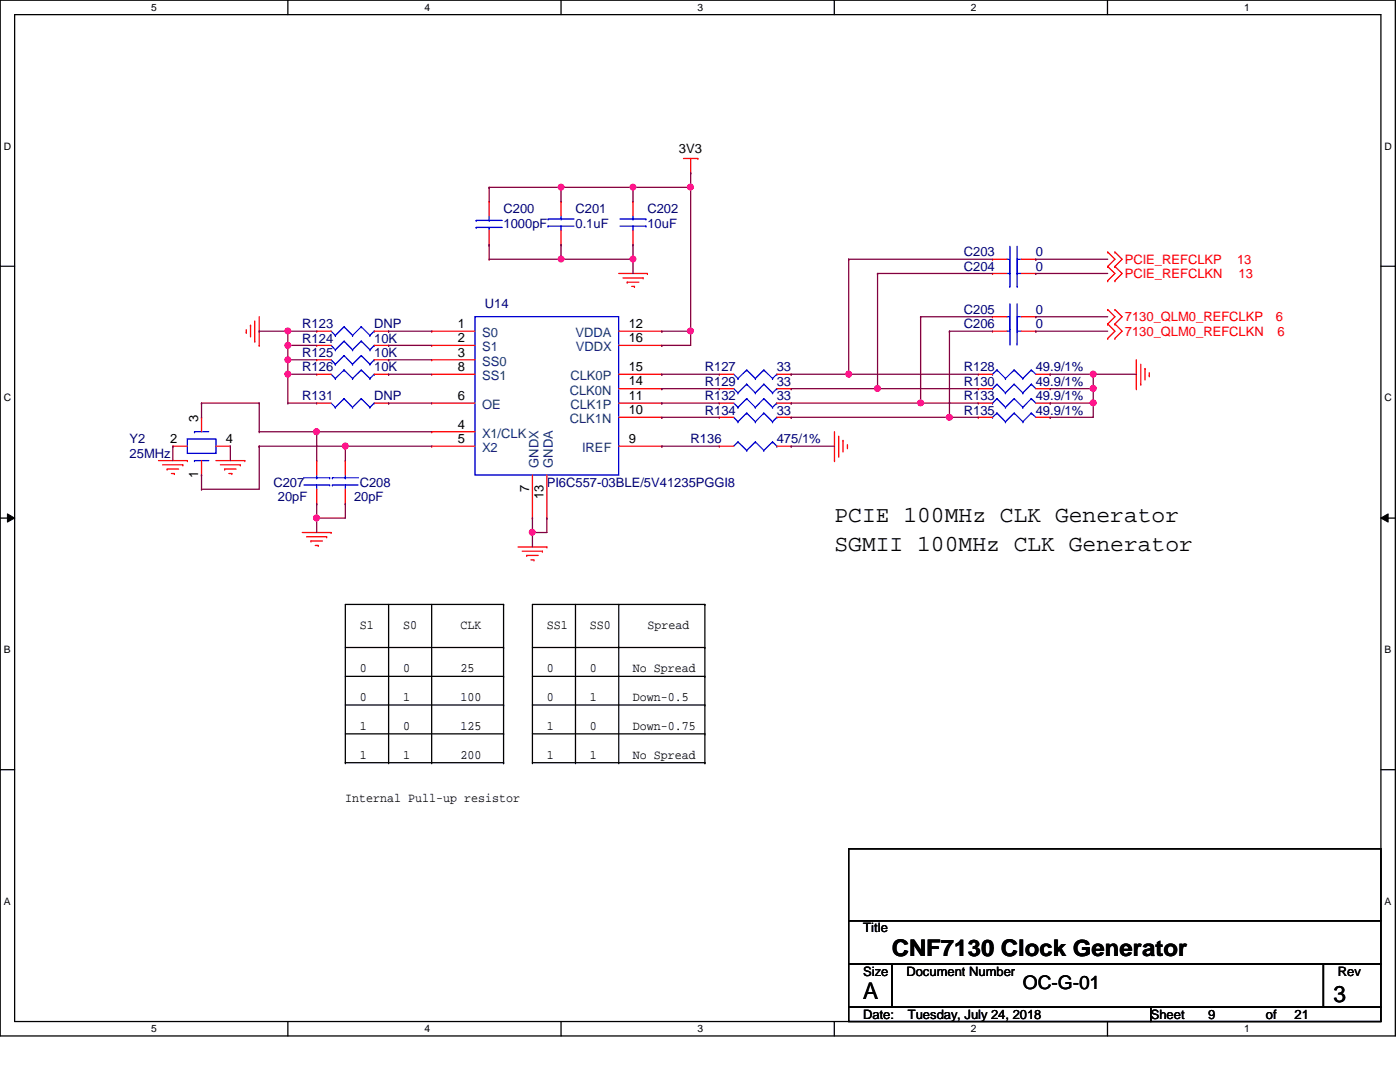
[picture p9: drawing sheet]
<svg xmlns="http://www.w3.org/2000/svg" width="279mm" height="216mm" viewBox="0 0 279 216" stroke-linecap="round" stroke-linejoin="round" font-family="sans-serif">
<path d="M0 0h278.5v206.7h-278.5zM2.9 2.9h272.7v200.9h-272.7z" fill="none" stroke="#000" stroke-width=".25"/>
<g fill="#fff">
<path d="M30.2 .3h1.1v2.3h-1.1z"/>
<path d="M30.2 204.1h1.1v2.3h-1.1z"/>
</g>
<path d="M57.4 0v2.9M57.4 203.8v2.9" fill="none" stroke="#000" stroke-width=".25"/>
<g fill="#fff">
<path d="M84.7 .3h1.1v2.3h-1.1z"/>
<path d="M84.7 204.1h1.1v2.3h-1.1z"/>
</g>
<path d="M112 0v2.9M112 203.8v2.9" fill="none" stroke="#000" stroke-width=".25"/>
<g fill="#fff">
<path d="M139.2 .3h1.1v2.3h-1.1z"/>
<path d="M139.2 204.1h1.1v2.3h-1.1z"/>
</g>
<path d="M166.5 0v2.9M166.5 203.8v2.9" fill="none" stroke="#000" stroke-width=".25"/>
<g fill="#fff">
<path d="M193.8 .3h1.1v2.3h-1.1z"/>
<path d="M193.8 204.1h1.1v2.3h-1.1z"/>
</g>
<path d="M221 0v2.9M221 203.8v2.9" fill="none" stroke="#000" stroke-width=".25"/>
<g fill="#fff">
<path d="M248.3 .3h1.1v2.3h-1.1z"/>
<path d="M248.3 204.1h1.1v2.3h-1.1z"/>
<path d="M.8 28h1.4v2.3h-1.4z"/>
<path d="M276.3 28h1.4v2.3h-1.4z"/>
<path d="M.8 78.2h1.4v2.3h-1.4z"/>
<path d="M276.3 78.2h1.4v2.3h-1.4z"/>
</g>
<path d="M0 53.1h2.9M275.6 53.1h2.9" fill="none" stroke="#000" stroke-width=".25"/>
<g fill="#fff">
<path d="M.8 128.5h1.3v2.2h-1.3z"/>
<path d="M276.3 128.5h1.3v2.2h-1.3z"/>
</g>
<path d="M0 103.4h2.9M275.6 103.4h2.9" fill="none" stroke="#000" stroke-width=".25"/>
<path d="M1.5 102.5l1.4 .9-1.4 .8zM275.6 103.4l1.4-.9v1.7z" fill="#000"/>
<path d="M1.5 102.5l1.4 .9-1.4 .8zM275.6 103.4l1.4-.9v1.7z" fill="none" stroke="#000" stroke-width=".2"/>
<g fill="#fff">
<path d="M.8 178.7h1.3v2.2h-1.3z"/>
<path d="M276.3 178.7h1.3v2.2h-1.3z"/>
</g>
<g fill="none" stroke="#000" stroke-width=".25">
<path d="M68.9 129.2h31.6M68.9 135h31.6M77.6 120.6v31.6M86.1 120.6v31.6M100.5 120.6h.1M100.5 129.2h.1M100.5 135h.1M100.5 120.6h-31.6v31.6M100.5 120.6v31.6M106.3 129.2h34.4M106.3 135h34.4M114.9 120.6v31.6"/>
<path d="M123.5 120.6v31.6M140.7 120.6h.1M140.7 129.2h.1M140.7 135h.1M140.7 120.6h-34.4v31.6M140.7 120.6v31.6M0 153.6h2.9M68.9 152.2h.1M68.9 140.7h31.6M68.9 146.4h31.6M68.9 152.2h31.6M77.6 152.2h.1"/>
<path d="M86.1 152.2h.1M100.5 140.7h.1M100.5 146.4h.1M100.5 152.2h.1M106.3 152.2h.1M106.3 140.7h34.4M106.3 146.4h34.4M106.3 152.2h34.4M114.9 152.2h.1M123.5 152.2h.1M140.7 140.7h.1M140.7 146.4h.1"/>
<path d="M140.7 152.2h.1M275.6 153.6h2.9M169.4 169.4h106.2v14.3h-106.2zM169.4 183.7h106.2v8.7h-106.2zM169.4 192.4h8.6v8.6h-8.6zM178 192.4h86.1v8.6h-86.1zM264.1 192.4h11.5v8.6h-11.5zM169.4 201h60.3v2.8h-60.3zM229.7 201h45.9v2.8h-45.9z"/>
</g>
<g fill="none" stroke="#f00" stroke-width=".25">
<path d="M136.4 31.6h2.9M137.8 34.5h.1M137.8 31.6v2.9M139.3 31.6h.1M97.6 48.9h.1M97.6 40.2h.1M97.6 40.2v2.9M97.6 46v2.9M112 40.2h.1M112 48.9h.1M112 40.2v2.9M112 46v2.9"/>
<path d="M123.5 54.6h5.7M124.3 55.5h4.1M125.2 56.3h.1M125.2 56.3h2.3M126.1 57.1h.5M126.3 40.2h.1M126.3 48.9h.1M126.3 40.2v2.9M126.3 46v2.9M126.6 57.1h.1M128.4 55.5h.1M129.2 54.6h.1"/>
<path d="M198.1 54.6h.1M198.1 51.7h.1M198.1 54.6h2.9M198.1 51.7h2.9M203.8 54.6h2.9M203.8 51.7h2.9M206.7 54.6h.1M206.7 51.7h.1M221.1 53.2h.1M221.1 50.3h.1M221.1 56h.1M221.1 50.3l1.4 1.4-1.4 1.5"/>
<path d="M221.1 53.2l1.4 1.4-1.4 1.4M222.5 53.2h.1M222.5 50.3h.1M222.5 56h.1M222.5 50.3l1.4 1.4-1.4 1.5M222.5 53.2l1.4 1.4-1.4 1.4M49.1 66.3h.1M49.1 65.8v.5M50 64.9h.1M50 64.9v2.3M50.8 68.1h.1M50.8 64.1v4"/>
<path d="M51.7 68.9h.1M51.7 63.2v5.7M63.2 66.1h.1M63.2 68.9h.1M63.2 71.8h.1M63.2 74.7h.1M63.2 66.1h2.9M63.2 71.8h2.9M63.2 74.7h2.9M63.2 68.9h2.9M74.7 66.1h2.9M74.7 71.8h2.9"/>
<path d="M74.7 74.7h2.9M74.7 68.9h2.9M77.6 66.1h.1M77.6 68.9h.1M77.6 71.8h.1M77.6 74.7h.1M86.1 71.8h.1M86.1 74.7h.1M86.1 66.1h.1M86.1 68.9h.1M86.1 66.1h8.7M86.1 71.8h8.7"/>
<path d="M86.1 74.7h8.7M86.1 68.9h8.7M123.5 66.1h8.6M123.5 74.7h8.6M123.5 77.6h8.6M123.5 68.9h8.6M132.1 66.1h.1M132.1 77.6h.1M132.1 74.7h.1M132.1 68.9h.1M143.6 77.6h.1M143.6 74.7h.1"/>
<path d="M143.6 74.7h2.8M143.6 77.6h2.8M155 74.7h2.9M155 77.6h2.9M157.9 77.6h.1M157.9 74.7h.1M195.2 74.7h.1M195.2 77.6h.1M195.2 74.7h2.9M195.2 77.6h2.9M198.1 63.2h.1M198.1 66.1h.1"/>
<path d="M198.1 66.1h2.9M198.1 63.2h2.9M203.8 66.1h2.9M203.8 63.2h2.9M206.7 63.2h.1M206.7 66.1h.1M206.7 74.7h2.9M206.7 77.6h2.9M209.6 74.7h.1M209.6 77.6h.1M221.1 64.6h.1M221.1 61.8h.1"/>
<path d="M221.1 67.5h.1M221.1 61.8l1.4 1.4-1.4 1.4M221.1 64.6l1.4 1.5-1.4 1.4M222.5 64.6h.1M222.5 61.8h.1M222.5 67.5h.1M222.5 61.8l1.4 1.4-1.4 1.4M222.5 64.6l1.4 1.5-1.4 1.4M226.8 77.6h.1M226.8 71.8v5.8M227.7 76.7h.1M227.7 72.7v4"/>
<path d="M228.5 73.5h.1M228.5 73.5v2.3M229.4 75h.1M229.4 74.4v.6M31.6 91.9h5.8M32.5 92.8h4M33.4 93.6h.1M33.4 93.6h2.2M34.2 94.5h.6M34.5 89h.1M34.5 89h2.9M34.8 94.5h.1"/>
<path d="M36.5 92.8h.1M37.4 91.9h.1M40.2 94.8h.1M40.2 83.3h.1M40.2 83.3v2.8M40.2 91.9v2.9M43.1 91.9h5.8M43.1 89h2.9M44 92.8h4M44.8 93.6h.1M44.8 93.6h2.3M45.7 94.5h.6"/>
<path d="M46 89h.1M46.3 94.5h.1M48 92.8h.1M48.9 91.9h.1M63.2 91.9h.1M63.2 80.4h.1M63.2 80.4h2.9M63.2 91.9v2.9M63.2 97.6v2.9M68.9 91.9h.1M68.9 91.9v2.9M68.9 97.6v2.9"/>
<path d="M74.7 80.4h2.9M77.6 80.4h.1M86.1 86.1h.1M86.1 89h.1M86.1 80.4h.1M86.1 86.1h8.7M86.1 89h8.7M86.1 80.4h8.7M106.3 94.8v8.6M109.1 94.8v8.6M123.5 83.3h8.6M123.5 89h8.6"/>
<path d="M123.5 80.4h8.6M132.1 89h.1M132.1 80.4h.1M132.1 83.3h.1M143.6 89h.1M143.6 83.3h.1M143.6 80.4h.1M143.6 83.3h2.8M143.6 89h2.8M143.6 80.4h2.8M155 83.3h2.9M155 89h2.9"/>
<path d="M155 80.4h2.9M157.9 89h.1M157.9 83.3h.1M157.9 80.4h.1M166.5 91.9h.1M166.5 86.1v5.8M167.4 91h.1M167.4 87v4M168.2 87.9h.1M168.2 87.9v2.3M169.1 89.3h.1M169.1 88.7v.6"/>
<path d="M195.2 83.3h.1M195.2 80.4h.1M195.2 83.3h2.9M195.2 80.4h2.9M206.7 83.3h2.9M206.7 80.4h2.9M209.6 83.3h.1M209.6 80.4h.1M60.3 106.3h5.8M61.2 107.1h4M62.1 107.9h.1M62.1 107.9h2.2"/>
<path d="M62.9 108.8h.6M63.2 100.5h.1M63.5 108.8h.1M65.2 107.1h.1M66.1 106.3h.1M68.9 100.5h.1M103.4 109.1h5.7M104.2 110h4M105.1 110.8h.1M105.1 110.8h2.3M106 111.7h.6M106.3 103.4h.1"/>
<path d="M106.6 111.7h.1M108.2 110h.1M109.1 109.1h.1M109.1 103.4h.1"/>
</g>
<g fill="none" stroke="#00f" stroke-width=".25">
<path d="M95 44h.1M95 45.4h.1M95 44h5.2M95 45.4h5.2M97.6 45.4h.1M97.6 44h.1M97.6 43.1v.9M97.6 45.4v.6M109.4 45.1h.1M109.4 43.7h.1M109.4 45.1h5.2M109.4 43.7h5.2"/>
<path d="M112 43.7h.1M112 45.1h.1M112 43.1v.6M112 45.1v.9M123.7 45.1h5.2M123.7 43.7h5.2M126.3 43.7h.1M126.3 45.1h.1M126.3 43.1v.6M126.3 45.1v.9M128.9 45.1h.1M128.9 43.7h.1"/>
<path d="M201 54.6h.5M201 51.7h.5M201.5 54.6h.1M201.5 57.1h.1M201.5 51.7h.1M201.5 54.3h.1M201.5 49.1v8M203 57.1h.1M203 54.6h.1M203 54.3h.1M203 51.7h.1M203 54.6h.8"/>
<path d="M203 49.1v8M203 51.7h.8M66.1 66.1l.8 .8M66.1 68.9l.8 .9M66.1 71.8l.8 .9M66.1 74.7l.8 .8M66.9 66.9h.1M66.9 69.8h.1M66.9 72.7h.1M66.9 75.5h.1M68.7 65.2h.1M68.7 79.5h.1"/>
<path d="M68.7 68.1h.1M68.7 71h.1M68.7 73.8h.1M68.7 65.2l-1.8 1.7M68.7 65.2l1.7 1.7M68.7 79.5l-1.8 1.8M68.7 79.5l1.7 1.8M68.7 68.1l-1.8 1.7M68.7 68.1l1.7 1.7M68.7 71l-1.8 1.7M68.7 71l1.7 1.7M68.7 73.8l-1.8 1.7"/>
<path d="M68.7 73.8l1.7 1.7M70.4 66.9h.1M70.4 69.8h.1M70.4 72.7h.1M70.4 75.5h.1M72.1 65.2h.1M72.1 79.5h.1M72.1 68.1h.1M72.1 71h.1M72.1 73.8h.1M72.1 65.2l-1.7 1.7M72.1 65.2l1.7 1.7"/>
<path d="M72.1 79.5l-1.7 1.8M72.1 79.5l1.7 1.8M72.1 68.1l-1.7 1.7M72.1 68.1l1.7 1.7M72.1 71l-1.7 1.7M72.1 71l1.7 1.7M72.1 73.8l-1.7 1.7M72.1 73.8l1.7 1.7M73.8 66.9h.1M73.8 69.8h.1M73.8 72.7h.1M73.8 75.5h.1"/>
<path d="M74.7 66.1h.1M74.7 68.9h.1M74.7 71.8h.1M74.7 74.7h.1M74.7 66.1l-.9 .8M74.7 68.9l-.9 .9M74.7 71.8l-.9 .9M74.7 74.7l-.9 .8M94.8 63.2h28.7v31.6h-28.7zM146.4 77.6l.9 .8M146.4 74.7l.9 .8M147.3 78.4h.1"/>
<path d="M147.3 75.5h.1M149 79.5h.1M149 76.7h.1M149 73.8h.1M149 79.5l-1.7 1.8M149 79.5l1.7 1.8M149 76.7l-1.7 1.7M149 76.7l1.7 1.7M149 73.8l-1.7 1.7M149 73.8l1.7 1.7M150.7 78.4h.1M150.7 75.5h.1"/>
<path d="M152.4 79.5h.1M152.4 76.7h.1M152.4 73.8h.1M152.4 79.5l-1.7 1.8M152.4 79.5l1.8 1.8M152.4 76.7l-1.7 1.7M152.4 76.7l1.8 1.7M152.4 73.8l-1.7 1.7M152.4 73.8l1.8 1.7M154.2 78.4h.1M154.2 75.5h.1M155 77.6h.1"/>
<path d="M155 74.7h.1M155 77.6l-.8 .8M155 74.7l-.8 .8M198.1 74.7h.1M198.1 77.6h.1M199 79.5h.1M199 73.8h.1M199 76.7h.1M199 79.5l1.7 1.8M199 79.5l-.9 .9M199 73.8l1.7 1.7M199 73.8l-.9 .9"/>
<path d="M199 76.7l1.7 1.7M199 76.7l-.9 .9M200.7 75.5h.1M200.7 78.4h.1M201 63.2h.5M201 66.1h.5M201.5 63.2h.1M201.5 65.8h.1M201.5 66.1h.1M201.5 68.7h.1M201.5 60.6v8.1M202.4 79.5h.1"/>
<path d="M202.4 73.8h.1M202.4 76.7h.1M202.4 79.5l1.7 1.8M202.4 79.5l-1.7 1.8M202.4 73.8l1.7 1.7M202.4 73.8l-1.7 1.7M202.4 76.7l1.7 1.7M202.4 76.7l-1.7 1.7M203 65.8h.1M203 63.2h.1M203 68.7h.1M203 66.1h.1"/>
<path d="M203 60.6v8.1M203 63.2h.8M203 66.1h.8M204.1 75.5h.1M204.1 78.4h.1M205.8 79.5h.1M205.8 73.8h.1M205.8 76.7h.1M205.8 79.5l.9 .9M205.8 79.5l-1.7 1.8M205.8 73.8l.9 .9M205.8 73.8l-1.7 1.7"/>
<path d="M205.8 76.7l.9 .9M205.8 76.7l-1.7 1.7M37.4 87.6h5.7v2.9h-5.7zM38.8 86.1h.1M38.8 91.9h.1M38.8 86.1h2.9M38.8 91.9h2.9M60.6 96.8h5.2M60.6 95.3h5.2M63.2 95.3h.1M63.2 96.8h.1M63.2 94.8v.5"/>
<path d="M63.2 96.8v.8M65.8 96.8h.1M65.8 95.3h.1M66.1 80.4l.8 .9M66.3 96.8h.1M66.3 95.3h.1M66.3 96.8h5.2M66.3 95.3h5.2M66.9 81.3h.1M68.9 95.3h.1M68.9 96.8h.1M68.9 94.8v.5"/>
<path d="M68.9 96.8v.8M70.4 81.3h.1M73.8 81.3h.1M74.7 80.4h.1M74.7 80.4l-.9 .9M146.4 80.4l.9 .9M146.4 83.3l.9 .9M147.3 88.2h.1M147.3 84.2h.1M147.3 81.3h.1M147.3 88.2l-.9 .8M147.3 88.2l1.7 1.7"/>
<path d="M149 89.9h.1M149 82.4h.1M149 82.4l-1.7 1.8M149 82.4l1.7 1.8M150.7 88.2h.1M150.7 84.2h.1M150.7 81.3h.1M150.7 88.2l-1.7 1.7M150.7 88.2l1.7 1.7M152.4 89.9h.1M152.4 82.4h.1M152.4 82.4l-1.7 1.8"/>
<path d="M152.4 82.4l1.8 1.8M154.2 88.2h.1M154.2 84.2h.1M154.2 81.3h.1M154.2 88.2l-1.8 1.7M154.2 88.2l.8 .8M155 89h.1M155 83.3h.1M155 80.4h.1M155 80.4l-.8 .9M155 83.3l-.8 .9M198.1 83.3h.1"/>
<path d="M198.1 80.4h.1M199 82.4h.1M199 82.4l1.7 1.8M199 82.4l-.9 .9M200.7 84.2h.1M200.7 81.3h.1M202.4 82.4h.1M202.4 82.4l1.7 1.8M202.4 82.4l-1.7 1.8M204.1 84.2h.1M204.1 81.3h.1M205.8 82.4h.1"/>
<path d="M205.8 82.4l.9 .9M205.8 82.4l-1.7 1.8"/>
</g>
<path d="M63.2 103.4h.1M63.2 100.5h.1M63.2 103.4h5.7M63.2 100.5v5.8" fill="none" stroke="#800040" stroke-width=".25"/>
<circle cx="63.1" cy="103.4" r=".56" fill="#f0f"/>
<circle cx="63.1" cy="103.4" r=".56" fill="none" stroke="#f0f" stroke-width=".25"/>
<path d="M51.7 80.4h.1M51.7 80.4v5.7M63.2 86.1h.1M63.2 86.1h22.9" fill="none" stroke="#800040" stroke-width=".25"/>
<circle cx="63.2" cy="86.1" r=".56" fill="#f0f"/>
<circle cx="63.2" cy="86.1" r=".56" fill="none" stroke="#f0f" stroke-width=".25"/>
<g fill="none" stroke="#800040" stroke-width=".25">
<path d="M34.5 89h.1M34.5 89v2.9M40.2 94.8h.1M40.2 97.6h.1M40.2 80.4h.1M40.2 80.4v2.9M40.2 94.8v2.8M40.2 80.4h11.5M46 89h.1M46 89v2.9M51.7 89h.1M51.7 86.1h.1"/>
<path d="M51.7 89v8.6h-11.5M51.7 86.1h11.5M51.7 89h34.4M63.2 86.1h.1M63.2 86.1v5.8M68.9 89h.1M68.9 89v2.9M68.9 100.5h.1M68.9 100.5v2.9"/>
</g>
<circle cx="68.9" cy="89" r=".56" fill="#f0f"/>
<circle cx="68.9" cy="89" r=".56" fill="none" stroke="#f0f" stroke-width=".25"/>
<path d="M97.6 37.4h.1M97.6 37.4h14.4M112 37.4h.1M112 37.4v2.8M126.3 37.4h.1M126.3 37.4h11.5M112 51.7h.1M126.3 48.9h.1M126.3 48.9v2.8h-14.3" fill="none" stroke="#800040" stroke-width=".25"/>
<circle cx="112" cy="37.3" r=".56" fill="#f0f"/>
<circle cx="112" cy="37.3" r=".56" fill="none" stroke="#f0f" stroke-width=".25"/>
<path d="M126.3 37.4h.1M126.3 37.4v2.8M97.6 48.9h.1M97.6 51.7h.1M97.6 48.9v2.8M97.6 51.7h14.4" fill="none" stroke="#800040" stroke-width=".25"/>
<circle cx="112" cy="51.7" r=".56" fill="#f0f"/>
<circle cx="112" cy="51.7" r=".56" fill="none" stroke="#f0f" stroke-width=".25"/>
<path d="M97.6 37.4h.1M97.6 37.4v2.8M112 37.4h.1M112 37.4h14.3M137.8 34.5h.1M137.8 34.5v2.9M112 48.9h.1M112 48.9v2.8" fill="none" stroke="#800040" stroke-width=".25"/>
<circle cx="126.3" cy="37.3" r=".56" fill="#f0f"/>
<circle cx="126.3" cy="37.3" r=".56" fill="none" stroke="#f0f" stroke-width=".25"/>
<path d="M137.8 37.4h.1M137.8 37.4v28.7" fill="none" stroke="#800040" stroke-width=".25"/>
<circle cx="137.8" cy="66" r=".56" fill="#f0f"/>
<circle cx="137.8" cy="66" r=".56" fill="none" stroke="#f0f" stroke-width=".25"/>
<circle cx="137.8" cy="37.3" r=".56" fill="#f0f"/>
<circle cx="137.8" cy="37.3" r=".56" fill="none" stroke="#f0f" stroke-width=".25"/>
<path d="M126.3 51.7h.1M126.3 51.7v2.9" fill="none" stroke="#800040" stroke-width=".25"/>
<circle cx="126.3" cy="51.7" r=".56" fill="#f0f"/>
<circle cx="126.3" cy="51.7" r=".56" fill="none" stroke="#f0f" stroke-width=".25"/>
<g fill="none" stroke="#800040" stroke-width=".25">
<path d="M132.1 66.1h.1M132.1 68.9h.1M132.1 77.6h.1M132.1 66.1h5.7M132.1 77.6h11.5M137.8 66.1h.1M137.8 66.1v2.8h-5.7M183.7 63.2h.1M183.7 63.2h14.4M189.5 66.1h.1M189.5 66.1h8.6M206.7 63.2h.1"/>
<path d="M206.7 63.2h14.4M209.6 74.7h.1M209.6 74.7h8.6M218.2 74.7h.1M218.2 74.7v2.9"/>
</g>
<circle cx="218.2" cy="74.6" r=".57" fill="#f0f"/>
<circle cx="218.2" cy="74.6" r=".57" fill="none" stroke="#f0f" stroke-width=".25"/>
<path d="M209.6 77.6h.1M209.6 77.6h8.6" fill="none" stroke="#800040" stroke-width=".25"/>
<circle cx="218.2" cy="77.5" r=".56" fill="#f0f"/>
<circle cx="218.2" cy="77.5" r=".56" fill="none" stroke="#f0f" stroke-width=".25"/>
<path d="M132.1 74.7h.1M132.1 74.7h11.5M206.7 66.1h.1M206.7 66.1h14.4M132.1 89h.1M132.1 89h11.5M189.5 83.3h.1M189.5 83.3h5.7M209.6 80.4h.1M209.6 80.4h8.6M218.2 80.4h.1M218.2 80.4v2.9" fill="none" stroke="#800040" stroke-width=".25"/>
<circle cx="218.2" cy="80.4" r=".56" fill="#f0f"/>
<circle cx="218.2" cy="80.4" r=".56" fill="none" stroke="#f0f" stroke-width=".25"/>
<g fill="none" stroke="#800040" stroke-width=".25">
<path d="M57.4 66.1h.1M57.4 66.1h5.8M77.6 66.1h.1M77.6 66.1h8.5M189.5 66.1h.1M189.5 66.1v17.2h-31.6M218.2 74.7h.1M218.2 77.6h.1M218.2 74.7h8.6M218.2 77.6v2.8M132.1 80.4h.1M132.1 83.3h.1"/>
<path d="M132.1 83.3h11.5M132.1 80.4h11.5M157.9 89h.1M157.9 83.3h.1M157.9 89h8.6M209.6 83.3h.1M209.6 83.3h8.6"/>
</g>
<circle cx="189.5" cy="83.3" r=".56" fill="#f0f"/>
<circle cx="189.5" cy="83.3" r=".56" fill="none" stroke="#f0f" stroke-width=".25"/>
<path d="M57.4 66.1h.1M57.4 68.9h.1M57.4 68.9h5.8M57.4 66.1v2.8M77.6 68.9h.1M77.6 71.8h.1M77.6 74.7h.1M77.6 68.9h8.5M77.6 71.8h8.5M77.6 74.7h8.5M77.6 80.4h.1M77.6 80.4h8.5" fill="none" stroke="#800040" stroke-width=".25"/>
<circle cx="57.4" cy="68.9" r=".56" fill="#f0f"/>
<circle cx="57.4" cy="68.9" r=".56" fill="none" stroke="#f0f" stroke-width=".25"/>
<path d="M51.7 66.1h.1M51.7 66.1h5.7" fill="none" stroke="#800040" stroke-width=".25"/>
<circle cx="57.4" cy="66" r=".56" fill="#f0f"/>
<circle cx="57.4" cy="66" r=".56" fill="none" stroke="#f0f" stroke-width=".25"/>
<path d="M57.4 71.8h.1M57.4 71.8h5.8" fill="none" stroke="#800040" stroke-width=".25"/>
<circle cx="57.4" cy="71.8" r=".56" fill="#f0f"/>
<circle cx="57.4" cy="71.8" r=".56" fill="none" stroke="#f0f" stroke-width=".25"/>
<path d="M57.4 74.7h.1M57.4 74.7h5.8M57.4 74.7v5.7M57.4 80.4h.1M57.4 80.4h5.8" fill="none" stroke="#800040" stroke-width=".25"/>
<circle cx="57.4" cy="74.6" r=".56" fill="#f0f"/>
<circle cx="57.4" cy="74.6" r=".56" fill="none" stroke="#f0f" stroke-width=".25"/>
<path d="M57.4 71.8h.1M57.4 68.9h.1M57.4 68.9v5.8M183.7 63.2h.1M183.7 63.2v17.2M157.9 80.4h.1M157.9 80.4h37.3M183.7 80.4h.1" fill="none" stroke="#800040" stroke-width=".25"/>
<circle cx="183.7" cy="80.4" r=".56" fill="#f0f"/>
<circle cx="183.7" cy="80.4" r=".56" fill="none" stroke="#f0f" stroke-width=".25"/>
<path d="M106.3 106.3h.1M106.3 103.4h.1M106.3 106.3h2.8M106.3 103.4v5.7" fill="none" stroke="#800040" stroke-width=".25"/>
<circle cx="106.2" cy="106.2" r=".56" fill="#f0f"/>
<circle cx="106.2" cy="106.2" r=".56" fill="none" stroke="#f0f" stroke-width=".25"/>
<path d="M169.4 51.7h.1M169.4 51.7h28.7M175.1 54.6h.1M175.1 54.6h23M175.1 54.6v23M206.7 54.6h.1M206.7 54.6h14.4M175.1 77.6h.1M175.1 77.6h20.1M109.1 103.4h.1M109.1 103.4v2.9" fill="none" stroke="#800040" stroke-width=".25"/>
<circle cx="175.1" cy="77.5" r=".56" fill="#f0f"/>
<circle cx="175.1" cy="77.5" r=".56" fill="none" stroke="#f0f" stroke-width=".25"/>
<path d="M169.4 51.7h.1M169.4 51.7v23" fill="none" stroke="#800040" stroke-width=".25"/>
<circle cx="169.4" cy="74.6" r=".56" fill="#f0f"/>
<circle cx="169.4" cy="74.6" r=".56" fill="none" stroke="#f0f" stroke-width=".25"/>
<path d="M206.7 51.7h.1M206.7 51.7h14.4M157.9 77.6h.1M157.9 74.7h.1M157.9 74.7h37.3M157.9 77.6h17.2M169.4 74.7h.1" fill="none" stroke="#800040" stroke-width=".25"/>
<circle cx="63.1" cy="103.4" r=".56" fill="#f0f"/>
<circle cx="63.1" cy="103.4" r=".56" fill="none" stroke="#f0f" stroke-width=".25"/>
<circle cx="63.2" cy="86.1" r=".56" fill="#f0f"/>
<circle cx="63.2" cy="86.1" r=".56" fill="none" stroke="#f0f" stroke-width=".25"/>
<circle cx="68.9" cy="89" r=".56" fill="#f0f"/>
<circle cx="68.9" cy="89" r=".56" fill="none" stroke="#f0f" stroke-width=".25"/>
<circle cx="112" cy="37.3" r=".56" fill="#f0f"/>
<circle cx="112" cy="37.3" r=".56" fill="none" stroke="#f0f" stroke-width=".25"/>
<circle cx="112" cy="51.7" r=".56" fill="#f0f"/>
<circle cx="112" cy="51.7" r=".56" fill="none" stroke="#f0f" stroke-width=".25"/>
<circle cx="126.3" cy="37.3" r=".56" fill="#f0f"/>
<circle cx="126.3" cy="37.3" r=".56" fill="none" stroke="#f0f" stroke-width=".25"/>
<circle cx="137.8" cy="66" r=".56" fill="#f0f"/>
<circle cx="137.8" cy="66" r=".56" fill="none" stroke="#f0f" stroke-width=".25"/>
<circle cx="137.8" cy="37.3" r=".56" fill="#f0f"/>
<circle cx="137.8" cy="37.3" r=".56" fill="none" stroke="#f0f" stroke-width=".25"/>
<circle cx="126.3" cy="51.7" r=".56" fill="#f0f"/>
<circle cx="126.3" cy="51.7" r=".56" fill="none" stroke="#f0f" stroke-width=".25"/>
<circle cx="218.2" cy="74.6" r=".57" fill="#f0f"/>
<circle cx="218.2" cy="74.6" r=".57" fill="none" stroke="#f0f" stroke-width=".25"/>
<circle cx="218.2" cy="77.5" r=".56" fill="#f0f"/>
<circle cx="218.2" cy="77.5" r=".56" fill="none" stroke="#f0f" stroke-width=".25"/>
<circle cx="218.2" cy="80.4" r=".56" fill="#f0f"/>
<circle cx="218.2" cy="80.4" r=".56" fill="none" stroke="#f0f" stroke-width=".25"/>
<circle cx="189.5" cy="83.3" r=".56" fill="#f0f"/>
<circle cx="189.5" cy="83.3" r=".56" fill="none" stroke="#f0f" stroke-width=".25"/>
<circle cx="57.4" cy="68.9" r=".56" fill="#f0f"/>
<circle cx="57.4" cy="68.9" r=".56" fill="none" stroke="#f0f" stroke-width=".25"/>
<circle cx="57.4" cy="66" r=".56" fill="#f0f"/>
<circle cx="57.4" cy="66" r=".56" fill="none" stroke="#f0f" stroke-width=".25"/>
<circle cx="57.4" cy="71.8" r=".56" fill="#f0f"/>
<circle cx="57.4" cy="71.8" r=".56" fill="none" stroke="#f0f" stroke-width=".25"/>
<circle cx="57.4" cy="74.6" r=".56" fill="#f0f"/>
<circle cx="57.4" cy="74.6" r=".56" fill="none" stroke="#f0f" stroke-width=".25"/>
<circle cx="183.7" cy="80.4" r=".56" fill="#f0f"/>
<circle cx="183.7" cy="80.4" r=".56" fill="none" stroke="#f0f" stroke-width=".25"/>
<circle cx="106.2" cy="106.2" r=".56" fill="#f0f"/>
<circle cx="106.2" cy="106.2" r=".56" fill="none" stroke="#f0f" stroke-width=".25"/>
<circle cx="175.1" cy="77.5" r=".56" fill="#f0f"/>
<circle cx="175.1" cy="77.5" r=".56" fill="none" stroke="#f0f" stroke-width=".25"/>
<circle cx="169.4" cy="74.6" r=".56" fill="#f0f"/>
<circle cx="169.4" cy="74.6" r=".56" fill="none" stroke="#f0f" stroke-width=".25"/>
<g font-size="4.6">
<text x="166.5" y="104.1">PCIE 100MHz CLK Generator</text>
<text x="166.5" y="109.9">SGMII 100MHz CLK Generator</text>
<text x="178" y="190.8">CNF7130 Clock Generator</text>
<text x="172.3" y="199.3">A</text>
<text x="266.1" y="199.9">3</text>
</g>
<text font-size="3.7" x="204.1" y="197.4">OC-G-01</text>
<g font-size="2.6">
<text x="135.5" y="30.5">3V3</text>
<text x="91.4" y="65.4">1</text>
<text x="125.5" y="65.4">12</text>
<text x="91.4" y="71.2">3</text>
<text x="91.4" y="68.3">2</text>
<text x="125.5" y="68.3">16</text>
<text x="91.4" y="74">8</text>
<text x="125.5" y="76.9">14</text>
<text x="125.5" y="74">15</text>
<text x="91.4" y="79.8">6</text>
<text x="125.5" y="79.8">11</text>
<text x="125.5" y="82.6">10</text>
<text x="34" y="88.4">2</text>
<text x="39.6" y="84.2" transform="rotate(-90 39.6 84.2)">3</text>
<text x="45.1" y="88.4">4</text>
<text x="91.4" y="85.5">4</text>
<text x="91.4" y="88.4">5</text>
<text x="125.5" y="88.4">9</text>
<text x="39.6" y="95.3" transform="rotate(-90 39.6 95.3)">1</text>
<text x="105.6" y="98.2" transform="rotate(-90 105.6 98.2)">7</text>
<text x="108.5" y="99.7" transform="rotate(-90 108.5 99.7)">13</text>
<text x="71.8" y="125.6">S1</text>
<text x="80.4" y="125.6">S0</text>
<text x="91.9" y="125.6">CLK</text>
<text x="109.1" y="125.6">SS1</text>
<text x="117.7" y="125.6">SS0</text>
<text x="129.2" y="125.6">Spread</text>
<text x="71.8" y="134.2">0</text>
<text x="80.4" y="134.2">0</text>
<text x="91.9" y="134.2">25</text>
<text x="109.1" y="134.2">0</text>
<text x="117.7" y="134.2">0</text>
<text x="126.3" y="134.2">No Spread</text>
<text x="71.8" y="139.9">0</text>
<text x="80.4" y="139.9">1</text>
<text x="91.9" y="139.9">100</text>
<text x="109.1" y="139.9">0</text>
<text x="117.7" y="139.9">1</text>
<text x="126.3" y="139.9">Down-0.5</text>
<text x="71.8" y="145.6">1</text>
<text x="80.4" y="145.6">0</text>
<text x="91.9" y="145.6">125</text>
<text x="109.1" y="145.6">1</text>
<text x="117.7" y="145.6">0</text>
<text x="126.3" y="145.6">Down-0.75</text>
<text x="71.8" y="151.4">1</text>
<text x="80.4" y="151.4">1</text>
<text x="91.9" y="151.4">200</text>
<text x="109.1" y="151.4">1</text>
<text x="117.7" y="151.4">1</text>
<text x="126.3" y="151.4">No Spread</text>
<text x="68.9" y="160">Internal Pull-up resistor</text>
<text x="172.3" y="186.1">Title</text>
<text x="172.3" y="194.7">Size</text>
<text x="180.9" y="194.7">Document Number</text>
<text x="267" y="194.7">Rev</text>
<text x="172.3" y="203.3">Date:</text>
<text x="181.1" y="203.3">Tuesday, July 24, 2018</text>
<text x="229.7" y="203.3">Sheet</text>
<text x="241.1" y="203.3">9</text>
<text x="252.6" y="203.3">of</text>
<text x="258.4" y="203.3">21</text>
</g>
<g font-size="2.6" fill="#000080">
<text x="100.5" y="42.5">C200</text>
<text x="100.5" y="45.4">1000pF</text>
<text x="114.9" y="42.5">C201</text>
<text x="114.9" y="45.4">0.1uF</text>
<text x="129.2" y="42.5">C202</text>
<text x="129.2" y="45.4">10uF</text>
<text x="192.4" y="51.2">C203</text>
<text x="206.7" y="51.2">0</text>
<text x="192.4" y="54.1">C204</text>
<text x="206.7" y="54.1">0</text>
<text x="60.3" y="65.5">R123</text>
<text x="74.7" y="65.5">DNP</text>
<text x="96.8" y="61.5">U14</text>
<text x="192.4" y="62.7">C205</text>
<text x="192.4" y="65.5">C206</text>
<text x="206.7" y="62.7">0</text>
<text x="206.7" y="65.5">0</text>
<text x="60.3" y="68.4">R124</text>
<text x="60.3" y="71.2">R125</text>
<text x="74.7" y="68.4">10K</text>
<text x="74.7" y="71.2">10K</text>
<text x="60.3" y="74.1">R126</text>
<text x="74.7" y="74.1">10K</text>
<text x="140.7" y="77">R129</text>
<text x="140.7" y="74.1">R127</text>
<text x="155" y="77">33</text>
<text x="155" y="74.1">33</text>
<text x="192.4" y="74.1">R128</text>
<text x="192.4" y="77">R130</text>
<text x="206.7" y="74.1">49.9/1%</text>
<text x="206.7" y="77">49.9/1%</text>
<text x="60.3" y="79.9">R131</text>
<text x="74.7" y="79.9">DNP</text>
<text x="140.7" y="82.8">R134</text>
<text x="140.7" y="79.9">R132</text>
<text x="155" y="82.8">33</text>
<text x="155" y="79.9">33</text>
<text x="192.4" y="82.8">R135</text>
<text x="192.4" y="79.9">R133</text>
<text x="206.7" y="82.8">49.9/1%</text>
<text x="206.7" y="79.9">49.9/1%</text>
<text x="25.9" y="88.5">Y2</text>
<text x="137.8" y="88.5">R136</text>
<text x="155" y="88.5">475/1%</text>
<text x="25.9" y="91.4">25MHz</text>
<text x="54.6" y="97.1">C207</text>
<text x="55.5" y="99.9">20pF</text>
<text x="70.7" y="99.9">20pF</text>
<text x="71.8" y="97.1">C208</text>
<text x="109.1" y="97.1">PI6C557-03BLE/5V41235PGGI8</text>
</g>
<g font-size="2.6" fill="#f00">
<text x="224.5" y="52.6">PCIE_REFCLKP</text>
<text x="246.9" y="52.6">13</text>
<text x="224.5" y="55.5">PCIE_REFCLKN</text>
<text x="247.2" y="55.5">13</text>
<text x="224.5" y="64.1">7130_QLM0_REFCLKP</text>
<text x="254.6" y="64.1">6</text>
<text x="224.5" y="67">7130_QLM0_REFCLKN</text>
<text x="254.9" y="67">6</text>
</g>
<g font-size="2.6" fill="#004080">
<text x="96.2" y="67.3">S0</text>
<text x="96.2" y="70.1">S1</text>
<text x="114.9" y="67.3">VDDA</text>
<text x="114.9" y="70.1">VDDX</text>
<text x="96.2" y="73">SS0</text>
<text x="96.2" y="75.9">SS1</text>
<text x="113.8" y="75.9">CLK0P</text>
<text x="96.2" y="81.6">OE</text>
<text x="113.7" y="78.7">CLK0N</text>
<text x="113.8" y="81.6">CLK1P</text>
<text x="96.2" y="87.3">X1/CLK</text>
<text x="113.7" y="84.5">CLK1N</text>
<text x="96.2" y="90.2">X2</text>
<text x="107.5" y="93.3" transform="rotate(-90 107.5 93.3)">GNDX</text>
<text x="110.4" y="93.3" transform="rotate(-90 110.4 93.3)">GNDA</text>
<text x="116.2" y="90.2">IREF</text>
</g>
<g font-size="2">
<text x="30.2" y="2.2">5</text>
<text x="84.7" y="2.2">4</text>
<text x="139.2" y="2.2">3</text>
<text x="193.8" y="2.2">2</text>
<text x="248.3" y="2.2">1</text>
<text x=".8" y="29.8">D</text>
<text x="276.3" y="29.8">D</text>
<text x=".8" y="80.1">C</text>
<text x="276.3" y="80.1">C</text>
<text x=".8" y="130.3">B</text>
<text x="276.3" y="130.3">B</text>
<text x=".8" y="180.5">A</text>
<text x="276.3" y="180.5">A</text>
<text x="30.2" y="206">5</text>
<text x="84.7" y="206">4</text>
<text x="139.2" y="206">3</text>
<text x="193.8" y="206">2</text>
<text x="248.3" y="206">1</text>
</g>
</svg>
